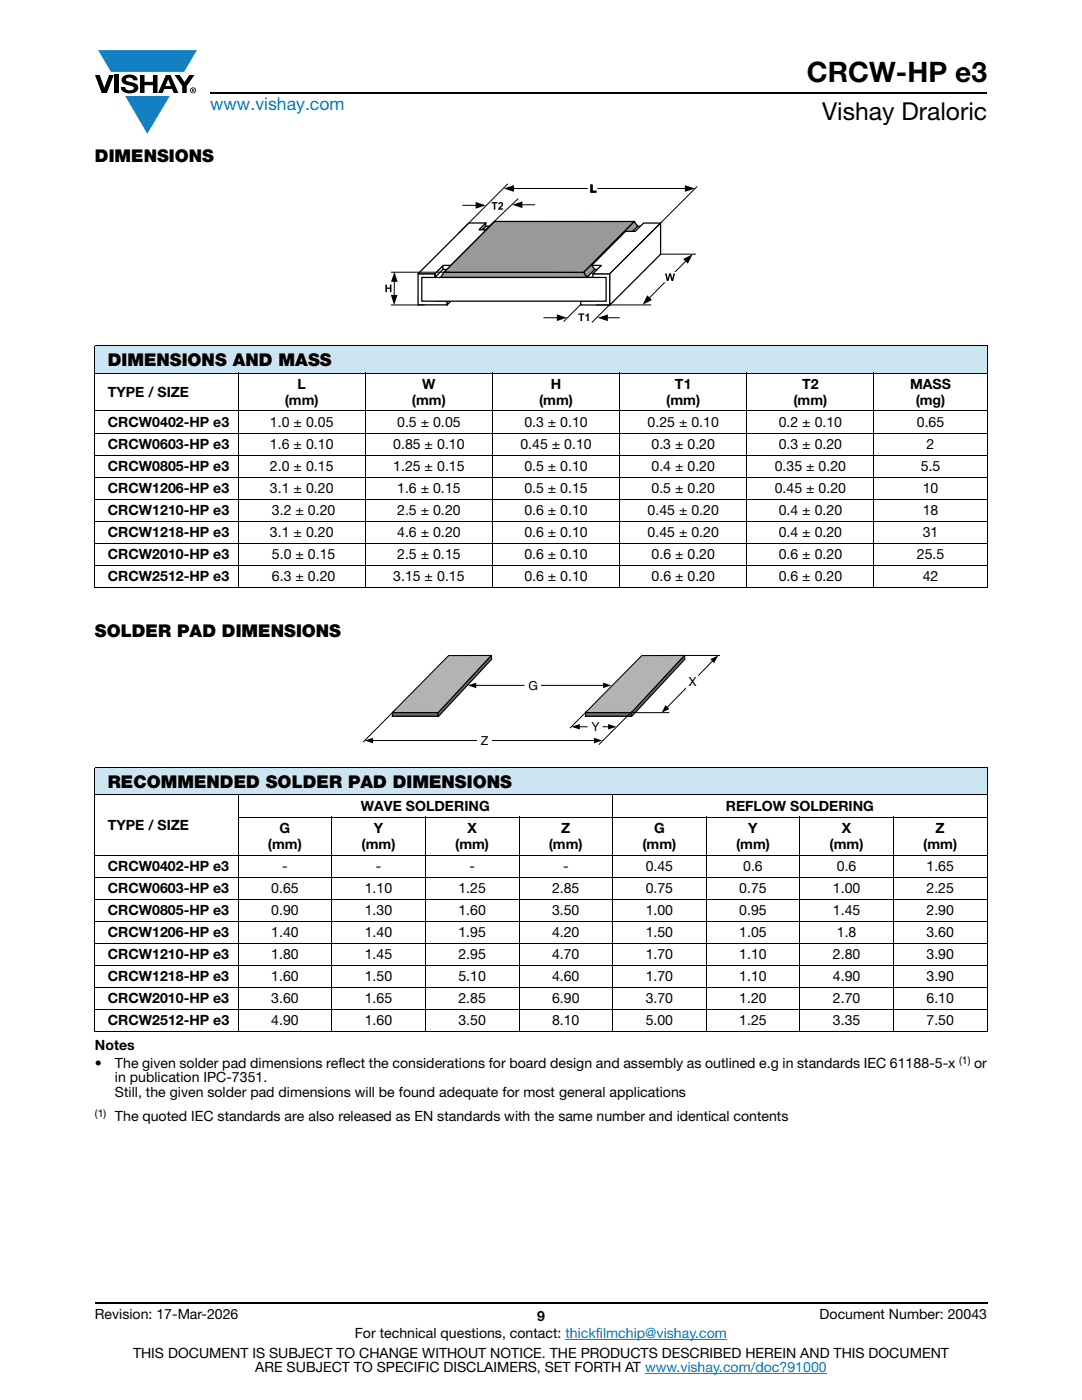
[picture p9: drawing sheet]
<svg xmlns="http://www.w3.org/2000/svg" width="216mm" height="279mm" viewBox="0 0 216 279" stroke-linecap="round" stroke-linejoin="round" font-family="sans-serif">
<g fill="#147fc3">
<path d="M19.6 10h19.7l-2.6 4.3h-1.1h-13.5z"/>
<path d="M25 19.2h8.9l-4.5 7.5z"/>
</g>
<g fill="#000">
<path d="M18.9 15h1l.9 2.5 1-2.5h.9l-1.4 3.6h-1zM22.9 15h.9v3.6h-.9zM24.6 15.3a2.1 2.1 0 0 1 2.8 .3l.1 .4h-.9a.79 .79 0 0 0-.7-.5 .79 .79 0 0 0-.8 .4l.3 .3 1 .2a1.08 1.08 0 0 1 1.2 1 1.08 1.08 0 0 1-1.1 1.2 1.73 1.73 0 0 1-2.4-1.2h.9a.96 .96 0 0 0 .8 .6 .96 .96 0 0 0 .9-.4 1.31 1.31 0 0 0-1.2-.6 1.03 1.03 0 0 1-1.1-.6 1.03 1.03 0 0 1 .2-1.1zM27.9 15h.9v1.3h1.7v-1.3h.9v3.6h-.9v-1.6h-1.7v1.6h-.9zM34.8 15h1.1l.9 1.4 1-1.4h1l-1.5 2.2v1.4h-.9v-1.4z"/>
<path d="M33.6 15.9l.5 1.3h-1.1zM33.1 15l-1.6 3.6h1l.3-.8h1.5l.3 .8h1l-1.6-3.6z"/>
<path d="M38.4 17.8h.2v.2h-.2zM38.3 17.7v.7h.1v-.3l.4 .3-.2-.3 .2-.2-.1-.2z"/>
<path d="M38.1 18a.46 .46 0 0 1 .9 0 .46 .46 0 0 1-.9 0zM37.9 18a.6 .6 0 0 0 1.2 0 .6 .6 0 0 0-1.2 0z"/>
</g>
<path d="M42 18.6h155M18.9 260h178.1" fill="none" stroke="#000" stroke-width=".36"/>
<path d="M112.8 267.3h32.3M128.7 274h36.3" fill="none" stroke="#007ec4" stroke-width=".2"/>
<g fill="#cce5f3">
<path d="M18.9 68.9h178.1v5.5h-178.1z"/>
<path d="M18.9 153.1h178.1v5.5h-178.1z"/>
</g>
<g fill="#fff">
<path d="M47.5 197.1h18.7v4.4h-18.7z"/>
<path d="M122.2 197.1h18.7v4.4h-18.7z"/>
<path d="M140.9 197.1h18.7v4.4h-18.7z"/>
<path d="M159.6 197.1h18.7v4.4h-18.7z"/>
<path d="M47.5 201.5h18.7v4.4h-18.7z"/>
<path d="M84.9 201.5h18.7v4.4h-18.7z"/>
<path d="M122.2 201.5h18.7v4.4h-18.7z"/>
<path d="M140.9 201.5h18.7v4.4h-18.7z"/>
<path d="M159.6 201.5h18.7v4.4h-18.7z"/>
</g>
<g fill="none" stroke="#000" stroke-width=".2">
<path d="M117.4 59.3l-4.9 4.9M123 59.5l-4.9 4.9M18.9 68.9h178.1M18.9 74.4h178.1M18.9 69v48.2M47.5 74.3v43.1M72.9 74.3v43.1M98.3 74.3v43.1M108.4 63.4h3M121 63.4h2.7M123.7 74.3v43.1M149 74.3v43.1"/>
<path d="M174.4 74.3v43.1M197 69v48.2M18.9 82h178.1M18.9 86.4h178.1M18.9 90.8h178.1M18.9 95.2h178.1M18.9 99.7h178.1M18.9 104.1h178.1M18.9 108.5h178.1M18.9 112.9h178.1M18.9 117.3h178.1M18.9 153.1h178.1"/>
<path d="M18.9 158.6h178.1M18.9 153.2v52.6M47.5 158.6v47.4M122.2 158.6v47.4M197 153.2v52.6M18.9 170.6h178.1M18.9 175h178.1M18.9 179.5h178.1M47.4 163.1h149.6M66.2 163v43M84.9 163v43M103.6 163v43"/>
<path d="M140.9 163v43M159.6 163v43M178.3 163v43M18.9 183.9h178.1M18.9 188.3h178.1M18.9 192.7h178.1M18.9 197.1h178.1M18.9 201.5h178.1M18.9 205.9h178.1"/>
</g>
<path d="M111.1 62.7l2 .7-2 .7zM119.3 63.4l2-.6v1.3z" fill="#000"/>
<path d="M126.5 44.2l.8 1-10.2 10.2-.6-1.1z" fill-rule="evenodd" fill="#999"/>
<path d="M126.5 44.2l.8 1-10.2 10.2-.6-1.1z" fill="none" stroke="#000" stroke-width=".25"/>
<path d="M83.4 54.6h3.4v5.4h2.4v.8h-5.8z" fill-rule="evenodd" fill="#fff"/>
<path d="M83.4 54.6h3.4v5.4h2.4v.8h-5.8z" fill="none" stroke="#000" stroke-width=".25"/>
<path d="M127.3 45.2l1.2-.1-10.2 10.3h-1.2z" fill-rule="evenodd" fill="#fff"/>
<path d="M127.3 45.2l1.2-.1-10.2 10.3h-1.2z" fill="none" stroke="#000" stroke-width=".25"/>
<path d="M118 53h2v.8h-1.3z" fill-rule="evenodd" fill="#fff"/>
<path d="M118 53h2v.8h-1.3z" fill="none" stroke="#000" stroke-width=".25"/>
<path d="M118.3 54.6h3.4v6.3h-5.8v-.9h2.4z" fill-rule="evenodd" fill="#fff"/>
<path d="M118.3 54.6h3.4v6.3h-5.8v-.9h2.4z" fill="none" stroke="#000" stroke-width=".25"/>
<path d="M88.6 54.3h27.9l.6 1.1h-29.2z" fill-rule="evenodd" fill="#999"/>
<path d="M88.6 54.3h27.9l.6 1.1h-29.2zM96.9 45.1h.9l-.7 .8h-.9z" fill="none" stroke="#000" stroke-width=".25"/>
<path d="M124.8 46.2h2l1.6-1.7h3.4l-10.1 10.2h-3.4l1.7-1.7h-1.9z" fill-rule="evenodd" fill="#fff"/>
<path d="M124.8 46.2h2l1.6-1.7h3.4l-10.1 10.2h-3.4l1.7-1.7h-1.9z" fill="none" stroke="#000" stroke-width=".25"/>
<path d="M89.2 60.1h.8l-.8 .7z" fill="#fff"/>
<path d="M86.8 54.6l10.1-10.1v.6l-10.1 10.3zM89.2 60.1h.8l-.8 .7z" fill="none" stroke="#000" stroke-width=".25"/>
<path d="M88.4 53h1.6v.8h-1.6z" fill-rule="evenodd" fill="#fff"/>
<path d="M88.4 53h1.6v.8h-1.6z" fill="none" stroke="#000" stroke-width=".25"/>
<path d="M93.6 44.5h3.3l-1.3 1.4h1.5l-7.1 7.1h-1.6l-1.6 1.6h-3.4z" fill-rule="evenodd" fill="#fff"/>
<path d="M93.6 44.5h3.3l-1.3 1.4h1.5l-7.1 7.1h-1.6l-1.6 1.6h-3.4z" fill="none" stroke="#000" stroke-width=".25"/>
<path d="M98.7 44.2h27.8l-10.1 10.1h-27.8z" fill-rule="evenodd" fill="#999"/>
<path d="M98.7 44.2h27.8l-10.1 10.1h-27.8z" fill="none" stroke="#000" stroke-width=".25"/>
<path d="M101.3 36.7l-9.9 10M102.3 37.6h34.6M103.4 39.6l-6.9 6.6M139.1 37.2l-10.4 10.4M78 54.3h11.8M78.7 56v3.2M92.3 41h2.9M104 40.9h2.8M78 60.9h6.7" fill="none" stroke="#000" stroke-width=".2"/>
<path d="M100.5 37.6l2.1-.6v1.3zM136.7 37l2 .6-2 .7zM78.7 54.2l.6 2.1-1.3-.1zM94.9 40.3l2 .7-2 .6zM102.2 40.9l2-.7v1.3zM78 58.9h1.3l-.7 2z" fill="#000"/>
<path d="M117.4 36.7h1.7v2h-1.7z" fill="#fff"/>
<path d="M117.4 36.7h1.7v1.9h-1.7z" fill="none" stroke="#fff" stroke-width=".2"/>
<g fill="#000">
<path d="M136.3 51.7l1.9-1-.9 1.9zM129.2 58.9l.9 1-1.9 .9z"/>
<path d="M117.9 36.9h.3v1.2h.7v.3h-1z" fill-rule="evenodd"/>
<path d="M76.9 56.8h.3v.6h.6v-.6h.3v1.5h-.3v-.7h-.6v.7h-.3z" fill-rule="evenodd"/>
</g>
<path d="M117.9 36.9h.3v1.2h.7v.3h-1zM129.1 50.7h9.8M137 52l-7.6 7.6M119 60.9h10.9" fill="none" stroke="#000" stroke-width=".2"/>
<path d="M132.6 54.4h2.3v1.9h-2.3z" fill="#fff"/>
<path d="M132.6 54.4h2.3v1.9h-2.3z" fill="none" stroke="#fff" stroke-width=".2"/>
<path d="M121.7 54.6l10.1-10.1v6.2l-10.1 10.2z" fill-rule="evenodd" fill="#fff"/>
<path d="M121.7 54.6l10.1-10.1v6.2l-10.1 10.2z" fill="none" stroke="#000" stroke-width=".25"/>
<path d="M84.2 55.4h36.7v4.7h-36.7z" fill="#fff"/>
<path d="M84.2 55.4h36.7v4.7h-36.7z" fill="none" stroke="#000" stroke-width=".25"/>
<g fill="#000">
<path d="M141.7 131.6l1.6-.8-.8 1.5zM114 145l1.7-.5v1.1zM121.3 144.5l1.7 .5-1.7 .6zM132.8 140.7l.8 .8-1.6 .8z"/>
<path d="M98.1 40.3h1.2v.3h-.5v1.3h-.3v-1.3h-.4z" fill-rule="evenodd"/>
<path d="M99.6 40.4a.52 .52 0 0 1 .7 .2 .52 .52 0 0 1-.2 .7l-.3 .3h.6v.2h-1l.1-.3a.72 .72 0 0 0 .5-.9l-.6 .2z" fill-rule="evenodd"/>
<path d="M132.7 54.6h.3l.2 1 .3-1h.4l.3 1 .2-1h.3l-.4 1.5h-.3l-.3-1.2-.3 1.2h-.3z" fill-rule="evenodd"/>
<path d="M115.4 62.6h1.2v.2h-.5v1.3h-.3v-1.3h-.4z" fill-rule="evenodd"/>
<path d="M116.8 62.9l.4-.4h.3v1.6h-.3v-1.1l-.4 .2z" fill-rule="evenodd"/>
</g>
<path d="M136 130.8h7.7M142.3 131.8l-9.3 9.5M115.5 145h6.1M117.2 141.9l-3.5 3.4" fill="none" stroke="#000" stroke-width=".2"/>
<path d="M117.4 144.6h2.7v.7h-2.7z" fill-rule="evenodd" fill="#fff"/>
<path d="M117.4 144.6h2.7v.7h-2.7z" fill="none" stroke="#fff" stroke-width=".2"/>
<path d="M137.1 134.7h2.1v2.7h-2.2z" fill-rule="evenodd" fill="#fff"/>
<path d="M137.1 134.7h2.1v2.7h-2.2z" fill="none" stroke="#fff" stroke-width=".2"/>
<path d="M89.5 131.6h8.6l-10.7 11.3h-9.1z" fill="none" stroke="#000" stroke-width=".2"/>
<path d="M78.3 142.2h9.1v.7h-9.1z" fill="#666"/>
<path d="M78.3 142.2h9.1v.7h-9.1z" fill="none" stroke="#000" stroke-width=".21"/>
<path d="M98 130.8l.1 .8-10.7 11.3v-.7z" fill-rule="evenodd" fill="#666"/>
<path d="M98 130.8l.1 .8-10.7 11.3v-.7z" fill="none" stroke="#000" stroke-width=".21"/>
<path d="M89.5 130.8h8.6l-10.7 11.4h-9.1z" fill-rule="evenodd" fill="#b3b3b3"/>
<path d="M89.5 130.8h8.6l-10.7 11.4h-9.1z" fill="none" stroke="#000" stroke-width=".21"/>
<path d="M94.8 136.8h25.9" fill="none" stroke="#000" stroke-width=".2"/>
<path d="M93.4 136.8l1.6-.6v1.1zM120.3 136.2l1.7 .6-1.7 .5z" fill="#000"/>
<path d="M104.8 136.2h3v1.3h-3z" fill="#fff"/>
<path d="M104.8 136.2h3v1.3h-3z" fill="none" stroke="#fff" stroke-width=".2"/>
<path d="M74.3 147.8h44.4" fill="none" stroke="#000" stroke-width=".2"/>
<path d="M72.8 147.8l1.6-.6v1.1zM118.5 147.2l1.7 .6-1.7 .5z" fill="#000"/>
<path d="M95.3 147.4h2.8v.7h-2.8z" fill-rule="evenodd" fill="#fff"/>
<path d="M95.3 147.4h2.8v.7h-2.8z" fill="none" stroke="#fff" stroke-width=".2"/>
<path d="M128.1 131.6h8.6l-10.7 11.3h-9.2zM78.8 141.7l-6.3 6.4" fill="none" stroke="#000" stroke-width=".2"/>
<path d="M116.8 142.2h9.2v.7h-9.2z" fill="#666"/>
<path d="M116.8 142.2h9.2v.7h-9.2z" fill="none" stroke="#000" stroke-width=".21"/>
<path d="M136.6 130.8l.1 .8-10.7 11.3v-.7z" fill-rule="evenodd" fill="#666"/>
<path d="M136.6 130.8l.1 .8-10.7 11.3v-.7z" fill="none" stroke="#000" stroke-width=".21"/>
<path d="M128.1 130.8h8.5l-10.6 11.4h-9.2z" fill-rule="evenodd" fill="#b3b3b3"/>
<path d="M128.1 130.8h8.5l-10.6 11.4h-9.2z" fill="none" stroke="#000" stroke-width=".21"/>
<path d="M124.6 142.2h9M126.2 141.9l-6.7 6.7" fill="none" stroke="#000" stroke-width=".2"/>
<text font-size="5.6" x="161" y="16.4">CRCW-HP e3</text>
<text font-size="4.9" x="164" y="24">Vishay Draloric</text>
<text font-size="3.5" fill="#007ec4" x="42" y="21.9">www.vishay.com</text>
<g font-size="3.5">
<text x="18.9" y="32.3">DIMENSIONS</text>
<text x="21.5" y="73">DIMENSIONS AND MASS</text>
<text x="18.9" y="127.1">SOLDER PAD DIMENSIONS</text>
<text x="21.5" y="157.3">RECOMMENDED SOLDER PAD DIMENSIONS</text>
</g>
<g font-size="2.8">
<text x="59.4" y="77.6">L</text>
<text x="84.3" y="77.6">W</text>
<text x="109.9" y="77.6">H</text>
<text x="134.7" y="77.6">T1</text>
<text x="160.1" y="77.6">T2</text>
<text x="181.6" y="77.6">MASS</text>
<text x="21.5" y="79.1">TYPE / SIZE</text>
<text x="56.8" y="80.7">(mm)</text>
<text x="82.2" y="80.7">(mm)</text>
<text x="107.6" y="80.7">(mm)</text>
<text x="132.9" y="80.7">(mm)</text>
<text x="158.3" y="80.7">(mm)</text>
<text x="182.7" y="80.7">(mg)</text>
<text x="21.5" y="85.1">CRCW0402-HP e3</text>
<text x="21.5" y="89.6">CRCW0603-HP e3</text>
<text x="53.9" y="85.1">1.0 ± 0.05</text>
<text x="53.9" y="89.6">1.6 ± 0.10</text>
<text x="78.5" y="89.6">0.85 ± 0.10</text>
<text x="79.3" y="85.1">0.5 ± 0.05</text>
<text x="103.8" y="89.6">0.45 ± 0.10</text>
<text x="104.6" y="85.1">0.3 ± 0.10</text>
<text x="129.2" y="85.1">0.25 ± 0.10</text>
<text x="130" y="89.6">0.3 ± 0.20</text>
<text x="155.4" y="85.1">0.2 ± 0.10</text>
<text x="155.4" y="89.6">0.3 ± 0.20</text>
<text x="182.9" y="85.1">0.65</text>
<text x="184.9" y="89.6">2</text>
<text x="21.5" y="94">CRCW0805-HP e3</text>
<text x="53.9" y="94">2.0 ± 0.15</text>
<text x="78.5" y="94">1.25 ± 0.15</text>
<text x="104.6" y="94">0.5 ± 0.10</text>
<text x="130" y="94">0.4 ± 0.20</text>
<text x="154.6" y="94">0.35 ± 0.20</text>
<text x="183.7" y="94">5.5</text>
<text x="21.5" y="98.4">CRCW1206-HP e3</text>
<text x="53.9" y="98.4">3.1 ± 0.20</text>
<text x="79.3" y="98.4">1.6 ± 0.15</text>
<text x="104.6" y="98.4">0.5 ± 0.15</text>
<text x="130" y="98.4">0.5 ± 0.20</text>
<text x="154.6" y="98.4">0.45 ± 0.20</text>
<text x="184.1" y="98.4">10</text>
<text x="21.5" y="102.8">CRCW1210-HP e3</text>
<text x="21.5" y="107.2">CRCW1218-HP e3</text>
<text x="53.9" y="107.2">3.1 ± 0.20</text>
<text x="54.3" y="102.8">3.2 ± 0.20</text>
<text x="79.3" y="102.8">2.5 ± 0.20</text>
<text x="79.3" y="107.2">4.6 ± 0.20</text>
<text x="104.6" y="107.2">0.6 ± 0.10</text>
<text x="104.6" y="102.8">0.6 ± 0.10</text>
<text x="129.2" y="107.2">0.45 ± 0.20</text>
<text x="129.2" y="102.8">0.45 ± 0.20</text>
<text x="155.4" y="107.2">0.4 ± 0.20</text>
<text x="155.4" y="102.8">0.4 ± 0.20</text>
<text x="184.1" y="107.2">31</text>
<text x="184.1" y="102.8">18</text>
<text x="21.5" y="111.6">CRCW2010-HP e3</text>
<text x="54.3" y="111.6">5.0 ± 0.15</text>
<text x="79.3" y="111.6">2.5 ± 0.15</text>
<text x="104.6" y="111.6">0.6 ± 0.10</text>
<text x="130" y="111.6">0.6 ± 0.20</text>
<text x="155.4" y="111.6">0.6 ± 0.20</text>
<text x="182.9" y="111.6">25.5</text>
<text x="21.5" y="116">CRCW2512-HP e3</text>
<text x="54.3" y="116">6.3 ± 0.20</text>
<text x="78.5" y="116">3.15 ± 0.15</text>
<text x="104.6" y="116">0.6 ± 0.10</text>
<text x="130" y="116">0.6 ± 0.20</text>
<text x="155.4" y="116">0.6 ± 0.20</text>
<text x="184.1" y="116">42</text>
<text x="72" y="161.8">WAVE SOLDERING</text>
<text x="144.8" y="161.8">REFLOW SOLDERING</text>
<text x="21.5" y="165.6">TYPE / SIZE</text>
<text x="55.8" y="166.2">G</text>
<text x="74.6" y="166.2">Y</text>
<text x="93.3" y="166.2">X</text>
<text x="112" y="166.2">Z</text>
<text x="130.5" y="166.2">G</text>
<text x="149.3" y="166.2">Y</text>
<text x="168" y="166.2">X</text>
<text x="186.7" y="166.2">Z</text>
<text x="21.5" y="173.8">CRCW0402-HP e3</text>
<text x="53.5" y="169.4">(mm)</text>
<text x="56.3" y="173.8">-</text>
<text x="72.2" y="169.4">(mm)</text>
<text x="75" y="173.8">-</text>
<text x="90.8" y="169.4">(mm)</text>
<text x="93.7" y="173.8">-</text>
<text x="109.5" y="169.4">(mm)</text>
<text x="112.4" y="173.8">-</text>
<text x="128.2" y="169.4">(mm)</text>
<text x="128.8" y="173.8">0.45</text>
<text x="146.9" y="169.4">(mm)</text>
<text x="148.3" y="173.8">0.6</text>
<text x="165.5" y="169.4">(mm)</text>
<text x="167" y="173.8">0.6</text>
<text x="184.2" y="169.4">(mm)</text>
<text x="184.9" y="173.8">1.65</text>
<text x="21.5" y="178.2">CRCW0603-HP e3</text>
<text x="54.1" y="178.2">0.65</text>
<text x="72.8" y="178.2">1.10</text>
<text x="91.5" y="178.2">1.25</text>
<text x="110.2" y="178.2">2.85</text>
<text x="128.8" y="178.2">0.75</text>
<text x="147.5" y="178.2">0.75</text>
<text x="166.2" y="178.2">1.00</text>
<text x="184.9" y="178.2">2.25</text>
<text x="21.5" y="182.6">CRCW0805-HP e3</text>
<text x="54.1" y="182.6">0.90</text>
<text x="72.8" y="182.6">1.30</text>
<text x="91.5" y="182.6">1.60</text>
<text x="110.2" y="182.6">3.50</text>
<text x="128.8" y="182.6">1.00</text>
<text x="147.5" y="182.6">0.95</text>
<text x="166.2" y="182.6">1.45</text>
<text x="184.9" y="182.6">2.90</text>
<text x="21.5" y="187">CRCW1206-HP e3</text>
<text x="21.5" y="191.4">CRCW1210-HP e3</text>
<text x="54.1" y="187">1.40</text>
<text x="54.1" y="191.4">1.80</text>
<text x="72.8" y="187">1.40</text>
<text x="72.8" y="191.4">1.45</text>
<text x="91.5" y="187">1.95</text>
<text x="91.5" y="191.4">2.95</text>
<text x="110.1" y="187">4.20</text>
<text x="110.2" y="191.4">4.70</text>
<text x="128.8" y="187">1.50</text>
<text x="128.8" y="191.4">1.70</text>
<text x="147.5" y="187">1.05</text>
<text x="147.5" y="191.4">1.10</text>
<text x="166.2" y="191.4">2.80</text>
<text x="167" y="187">1.8</text>
<text x="184.9" y="187">3.60</text>
<text x="184.9" y="191.4">3.90</text>
<text x="21.5" y="195.8">CRCW1218-HP e3</text>
<text x="54.1" y="195.8">1.60</text>
<text x="72.8" y="195.8">1.50</text>
<text x="91.5" y="195.8">5.10</text>
<text x="110.2" y="195.8">4.60</text>
<text x="128.8" y="195.8">1.70</text>
<text x="147.5" y="195.8">1.10</text>
<text x="166.2" y="195.8">4.90</text>
<text x="184.9" y="195.8">3.90</text>
<text x="21.5" y="200.2">CRCW2010-HP e3</text>
<text x="54.1" y="200.2">3.60</text>
<text x="72.8" y="200.2">1.65</text>
<text x="91.5" y="200.2">2.85</text>
<text x="110.2" y="200.2">6.90</text>
<text x="128.8" y="200.2">3.70</text>
<text x="147.5" y="200.2">1.20</text>
<text x="166.2" y="200.2">2.70</text>
<text x="184.9" y="200.2">6.10</text>
<text x="18.9" y="209.6">Notes</text>
<text x="21.5" y="204.6">CRCW2512-HP e3</text>
<text x="54.1" y="204.6">4.90</text>
<text x="72.8" y="204.6">1.60</text>
<text x="91.5" y="204.6">3.50</text>
<text x="110.2" y="204.6">8.10</text>
<text x="128.8" y="204.6">5.00</text>
<text x="147.5" y="204.6">1.25</text>
<text x="166.2" y="204.6">3.35</text>
<text x="184.9" y="204.6">7.50</text>
<text x="18.9" y="213.1">•</text>
<text x="22.9" y="215.9">in publication IPC-7351.</text>
<text x="22.9" y="213.1">The given solder pad dimensions reflect the considerations for board design and assembly as outlined e.g in standards IEC 61188-5-x</text>
<text x="194.4" y="213.1">or</text>
<text x="22.9" y="219">Still, the given solder pad dimensions will be found adequate for most general applications</text>
<text x="22.9" y="223.7">The quoted IEC standards are also released as EN standards with the same number and identical contents</text>
<text x="18.9" y="263.3">Revision: 17-Mar-2026</text>
<text x="107.2" y="263.6">9</text>
<text x="163.6" y="263.3">Document Number: 20043</text>
<text x="70.8" y="267.1">For technical questions, contact: thickfilmchip@vishay.com</text>
<text x="26.5" y="271">THIS DOCUMENT IS SUBJECT TO CHANGE WITHOUT NOTICE. THE PRODUCTS DESCRIBED HEREIN AND THIS DOCUMENT</text>
<text x="50.9" y="273.8">ARE SUBJECT TO SPECIFIC DISCLAIMERS, SET FORTH AT www.vishay.com/doc?91000</text>
</g>
<g font-size="2.5">
<text x="105.4" y="137.7">G</text>
<text x="137.4" y="137">X</text>
<text x="96" y="148.7">Z</text>
<text x="118" y="146">Y</text>
</g>
<g font-size="2.1">
<text x="191.4" y="212.3">(1)</text>
<text x="18.9" y="222.8">(1)</text>
</g>
</svg>
